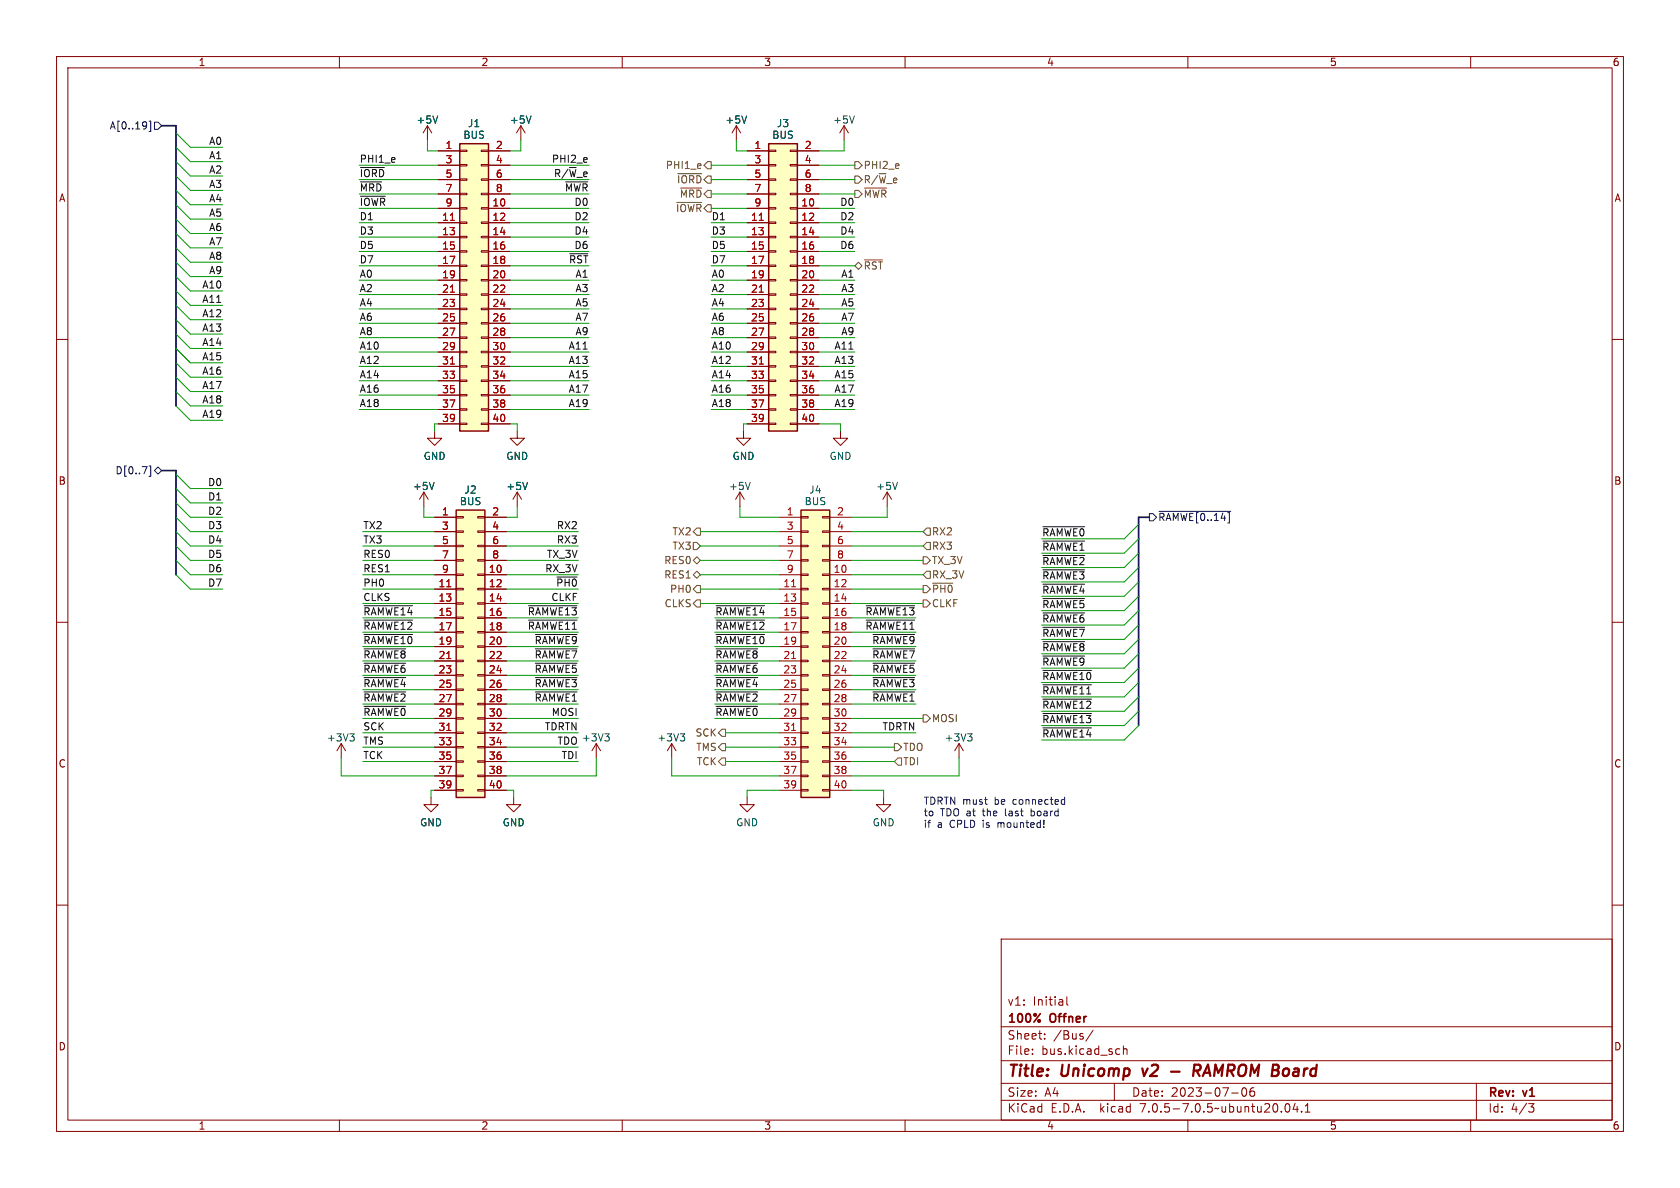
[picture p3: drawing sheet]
<svg xmlns="http://www.w3.org/2000/svg" width="297mm" height="210mm" viewBox="0 0 297 210" stroke-linecap="round" stroke-linejoin="round" font-family="sans-serif">
<g fill="none" stroke="#840000" stroke-width=".18">
<path d="M10 10h277v190h-277zM12 12h273v186h-273zM60 10v2M110 10v2M160 10v2M210 10v2M260 10v2M75.6 22.2l-.8 1.3M75.6 22.2v2.6M75.6 22.2l.7 1.3M77.5 26.7h3.8M77.5 36.8h3.8"/>
<path d="M77.5 39.4h3.8M77.5 29.2h3.8M77.5 31.8h3.8M77.5 34.3h3.8M81.3 39.2h1.2v.3h-1.2zM81.3 36.7h1.2v.3h-1.2zM81.3 34.2h1.2v.2h-1.2zM81.3 31.6h1.2v.3h-1.2zM81.3 29.1h1.2v.2h-1.2zM81.3 26.5h1.2v.3h-1.2zM85.1 39.2h1.3v.3h-1.3zM85.1 36.7h1.3v.3h-1.3z"/>
<path d="M85.1 34.2h1.3v.2h-1.3zM85.1 31.6h1.3v.3h-1.3zM85.1 29.1h1.3v.2h-1.3zM85.1 26.5h1.3v.3h-1.3zM86.4 26.7h3.8M86.4 36.8h3.8M86.4 39.4h3.8M86.4 29.2h3.8M86.4 31.8h3.8M86.4 34.3h3.8M92.1 22.2l.7 1.3M92.1 22.2v2.6"/>
<path d="M92.1 22.2l-.8 1.3M130.2 22.2l-.8 1.3M130.2 22.2v2.6M130.2 22.2l.7 1.3M132.1 26.7h3.8M132.1 36.8h3.8M132.1 39.4h3.8M132.1 29.2h3.8M132.1 31.8h3.8M132.1 34.3h3.8M135.9 39.2h1.3v.3h-1.3zM135.9 36.7h1.3v.3h-1.3z"/>
<path d="M135.9 34.2h1.3v.2h-1.3zM135.9 31.6h1.3v.3h-1.3zM135.9 29.1h1.3v.2h-1.3zM135.9 26.5h1.3v.3h-1.3zM139.7 39.2h1.3v.3h-1.3zM139.7 36.7h1.3v.3h-1.3zM139.7 34.2h1.3v.2h-1.3zM139.7 31.6h1.3v.3h-1.3zM139.7 29.1h1.3v.2h-1.3zM139.7 26.5h1.3v.3h-1.3zM141 26.7h3.8M141 36.8h3.8"/>
<path d="M141 39.4h3.8M141 29.2h3.8M141 31.8h3.8M141 34.3h3.8M149.2 22.2l.8 1.3M149.2 22.2v2.6M149.2 22.2l-.7 1.3M10 60h2M77.5 41.9h3.8M77.5 44.5h3.8M77.5 47h3.8M77.5 49.5h3.8"/>
<path d="M77.5 52.1h3.8M77.5 54.6h3.8M77.5 57.2h3.8M77.5 59.7h3.8M81.3 59.6h1.2v.2h-1.2zM81.3 57h1.2v.3h-1.2zM81.3 54.5h1.2v.2h-1.2zM81.3 51.9h1.2v.3h-1.2zM81.3 49.4h1.2v.3h-1.2zM81.3 46.9h1.2v.2h-1.2zM81.3 44.3h1.2v.3h-1.2zM81.3 41.8h1.2v.2h-1.2z"/>
<path d="M85.1 59.6h1.3v.2h-1.3zM85.1 57h1.3v.3h-1.3zM85.1 54.5h1.3v.2h-1.3zM85.1 51.9h1.3v.3h-1.3zM85.1 49.4h1.3v.3h-1.3zM85.1 46.9h1.3v.2h-1.3zM85.1 44.3h1.3v.3h-1.3zM85.1 41.8h1.3v.2h-1.3zM86.4 41.9h3.8M86.4 44.5h3.8M86.4 47h3.8M86.4 49.5h3.8"/>
<path d="M86.4 52.1h3.8M86.4 54.6h3.8M86.4 57.2h3.8M86.4 59.7h3.8M132.1 41.9h3.8M132.1 44.5h3.8M132.1 47h3.8M132.1 49.5h3.8M132.1 52.1h3.8M132.1 54.6h3.8M132.1 57.2h3.8M132.1 59.7h3.8"/>
<path d="M135.9 59.6h1.3v.2h-1.3zM135.9 57h1.3v.3h-1.3zM135.9 54.5h1.3v.2h-1.3zM135.9 51.9h1.3v.3h-1.3zM135.9 49.4h1.3v.3h-1.3zM135.9 46.9h1.3v.2h-1.3zM135.9 44.3h1.3v.3h-1.3zM135.9 41.8h1.3v.2h-1.3zM139.7 59.6h1.3v.2h-1.3zM139.7 57h1.3v.3h-1.3zM139.7 54.5h1.3v.2h-1.3zM139.7 51.9h1.3v.3h-1.3z"/>
<path d="M139.7 49.4h1.3v.3h-1.3zM139.7 46.9h1.3v.2h-1.3zM139.7 44.3h1.3v.3h-1.3zM139.7 41.8h1.3v.2h-1.3zM141 41.9h3.8M141 44.5h3.8M141 47h3.8M141 49.5h3.8M141 52.1h3.8M141 54.6h3.8M141 57.2h3.8M141 59.7h3.8"/>
<path d="M285 60h2M76.8 76.2v1.3h1.3l-1.3 1.2-1.2-1.2h1.2M77.5 62.2h3.8M77.5 64.8h3.8M77.5 67.3h3.8M77.5 69.9h3.8M77.5 72.4h3.8M77.5 74.9h3.8M81.3 74.8h1.2v.3h-1.2zM81.3 72.3h1.2v.2h-1.2zM81.3 69.7h1.2v.3h-1.2zM81.3 67.2h1.2v.2h-1.2z"/>
<path d="M81.3 64.6h1.2v.3h-1.2zM81.3 62.1h1.2v.3h-1.2zM85.1 74.8h1.3v.3h-1.3zM85.1 72.3h1.3v.2h-1.3zM85.1 69.7h1.3v.3h-1.3zM85.1 67.2h1.3v.2h-1.3zM85.1 64.6h1.3v.3h-1.3zM85.1 62.1h1.3v.3h-1.3zM86.4 62.2h3.8M86.4 64.8h3.8M86.4 67.3h3.8M86.4 69.9h3.8"/>
<path d="M86.4 72.4h3.8M86.4 74.9h3.8M91.4 76.2v1.3h1.3l-1.3 1.2-1.2-1.2h1.2M131.4 76.2v1.3h1.3l-1.3 1.2-1.2-1.2h1.2M132.1 62.2h3.8M132.1 64.8h3.8M132.1 67.3h3.8M132.1 69.9h3.8M132.1 72.4h3.8M132.1 74.9h3.8M135.9 74.8h1.3v.3h-1.3zM135.9 72.3h1.3v.2h-1.3z"/>
<path d="M135.9 69.7h1.3v.3h-1.3zM135.9 67.2h1.3v.2h-1.3zM135.9 64.6h1.3v.3h-1.3zM135.9 62.1h1.3v.3h-1.3zM139.7 74.8h1.3v.3h-1.3zM139.7 72.3h1.3v.2h-1.3zM139.7 69.7h1.3v.3h-1.3zM139.7 67.2h1.3v.2h-1.3zM139.7 64.6h1.3v.3h-1.3zM139.7 62.1h1.3v.3h-1.3zM141 62.2h3.8M141 64.8h3.8"/>
<path d="M141 67.3h3.8M141 69.9h3.8M141 72.4h3.8M141 74.9h3.8M148.6 76.2v1.3h1.3l-1.3 1.2-1.3-1.2h1.3M74.9 87l-.7 1.3M74.9 87v2.5M74.9 87l.8 1.3M76.8 91.4h3.8M76.8 94h3.8M76.8 96.5h3.8M76.8 99.1h3.8"/>
<path d="M80.6 98.9h1.3v.3h-1.3zM80.6 96.4h1.3v.2h-1.3zM80.6 93.9h1.3v.2h-1.3zM80.6 91.3h1.3v.3h-1.3zM84.5 98.9h1.2v.3h-1.2zM84.5 96.4h1.2v.2h-1.2zM84.5 93.9h1.2v.2h-1.2zM84.5 91.3h1.2v.3h-1.2zM85.7 91.4h3.8M85.7 94h3.8M85.7 96.5h3.8M85.7 99.1h3.8"/>
<path d="M91.4 87l.8 1.3M91.4 87v2.5M91.4 87l-.7 1.3M130.8 87l-.8 1.3M130.8 87v2.5M130.8 87l.8 1.3M137.8 91.4h3.8M137.8 94h3.8M137.8 96.5h3.8M137.8 99.1h3.8M141.6 98.9h1.3v.3h-1.3zM141.6 96.4h1.3v.2h-1.3z"/>
<path d="M141.6 93.9h1.3v.2h-1.3zM141.6 91.3h1.3v.3h-1.3zM145.4 98.9h1.3v.3h-1.3zM145.4 96.4h1.3v.2h-1.3zM145.4 93.9h1.3v.2h-1.3zM145.4 91.3h1.3v.3h-1.3zM146.7 91.4h3.8M146.7 94h3.8M146.7 96.5h3.8M146.7 99.1h3.8M156.8 87l.8 1.3M156.8 87v2.5"/>
<path d="M156.8 87l-.7 1.3M10 110h2M76.8 101.6h3.8M76.8 104.1h3.8M76.8 106.7h3.8M76.8 109.2h3.8M76.8 111.8h3.8M76.8 114.3h3.8M76.8 116.8h3.8M76.8 119.4h3.8M80.6 119.3h1.3v.2h-1.3zM80.6 116.7h1.3v.3h-1.3z"/>
<path d="M80.6 114.2h1.3v.2h-1.3zM80.6 111.6h1.3v.3h-1.3zM80.6 109.1h1.3v.2h-1.3zM80.6 106.6h1.3v.2h-1.3zM80.6 104h1.3v.3h-1.3zM80.6 101.5h1.3v.2h-1.3zM84.5 119.3h1.2v.2h-1.2zM84.5 116.7h1.2v.3h-1.2zM84.5 114.2h1.2v.2h-1.2zM84.5 111.6h1.2v.3h-1.2zM84.5 109.1h1.2v.2h-1.2zM84.5 106.6h1.2v.2h-1.2z"/>
<path d="M84.5 104h1.2v.3h-1.2zM84.5 101.5h1.2v.2h-1.2zM85.7 101.6h3.8M85.7 104.1h3.8M85.7 106.7h3.8M85.7 109.2h3.8M85.7 111.8h3.8M85.7 114.3h3.8M85.7 116.8h3.8M85.7 119.4h3.8M137.8 101.6h3.8M137.8 104.1h3.8"/>
<path d="M137.8 106.7h3.8M137.8 109.2h3.8M137.8 111.8h3.8M137.8 114.3h3.8M137.8 116.8h3.8M137.8 119.4h3.8M141.6 119.3h1.3v.2h-1.3zM141.6 116.7h1.3v.3h-1.3zM141.6 114.2h1.3v.2h-1.3zM141.6 111.6h1.3v.3h-1.3zM141.6 109.1h1.3v.2h-1.3zM141.6 106.6h1.3v.2h-1.3z"/>
<path d="M141.6 104h1.3v.3h-1.3zM141.6 101.5h1.3v.2h-1.3zM145.4 119.3h1.3v.2h-1.3zM145.4 116.7h1.3v.3h-1.3zM145.4 114.2h1.3v.2h-1.3zM145.4 111.6h1.3v.3h-1.3zM145.4 109.1h1.3v.2h-1.3zM145.4 106.6h1.3v.2h-1.3zM145.4 104h1.3v.3h-1.3zM145.4 101.5h1.3v.2h-1.3zM146.7 101.6h3.8M146.7 104.1h3.8"/>
<path d="M146.7 106.7h3.8M146.7 109.2h3.8M146.7 111.8h3.8M146.7 114.3h3.8M146.7 116.8h3.8M146.7 119.4h3.8M285 110h2M60.3 131.4l-.7 1.3M60.3 131.4v2.6M60.3 131.4l.8 1.3M76.8 121.9h3.8M76.8 124.5h3.8"/>
<path d="M76.8 127h3.8M76.8 129.5h3.8M76.8 132.1h3.8M76.8 134.6h3.8M76.8 137.2h3.8M76.8 139.7h3.8M80.6 139.6h1.3v.2h-1.3zM80.6 137h1.3v.3h-1.3zM80.6 134.5h1.3v.2h-1.3zM80.6 132h1.3v.2h-1.3zM80.6 129.4h1.3v.3h-1.3zM80.6 126.9h1.3v.2h-1.3z"/>
<path d="M80.6 124.3h1.3v.3h-1.3zM80.6 121.8h1.3v.2h-1.3zM84.5 139.6h1.2v.2h-1.2zM84.5 137h1.2v.3h-1.2zM84.5 134.5h1.2v.2h-1.2zM84.5 132h1.2v.2h-1.2zM84.5 129.4h1.2v.3h-1.2zM84.5 126.9h1.2v.2h-1.2zM84.5 124.3h1.2v.3h-1.2zM84.5 121.8h1.2v.2h-1.2zM85.7 121.9h3.8M85.7 124.5h3.8"/>
<path d="M85.7 127h3.8M85.7 129.5h3.8M85.7 132.1h3.8M85.7 134.6h3.8M85.7 137.2h3.8M85.7 139.7h3.8M105.4 131.4l-.8 1.3M105.4 131.4v2.6M105.4 131.4l.8 1.3M118.7 131.4l-.7 1.3M118.7 131.4v2.6M118.7 131.4l.8 1.3"/>
<path d="M137.8 121.9h3.8M137.8 124.5h3.8M137.8 127h3.8M137.8 129.5h3.8M137.8 132.1h3.8M137.8 134.6h3.8M137.8 137.2h3.8M137.8 139.7h3.8M141.6 139.6h1.3v.2h-1.3zM141.6 137h1.3v.3h-1.3zM141.6 134.5h1.3v.2h-1.3zM141.6 132h1.3v.2h-1.3z"/>
<path d="M141.6 129.4h1.3v.3h-1.3zM141.6 126.9h1.3v.2h-1.3zM141.6 124.3h1.3v.3h-1.3zM141.6 121.8h1.3v.2h-1.3zM145.4 139.6h1.3v.2h-1.3zM145.4 137h1.3v.3h-1.3zM145.4 134.5h1.3v.2h-1.3zM145.4 132h1.3v.2h-1.3zM145.4 129.4h1.3v.3h-1.3zM145.4 126.9h1.3v.2h-1.3zM145.4 124.3h1.3v.3h-1.3zM145.4 121.8h1.3v.2h-1.3z"/>
<path d="M146.7 121.9h3.8M146.7 124.5h3.8M146.7 127h3.8M146.7 129.5h3.8M146.7 132.1h3.8M146.7 134.6h3.8M146.7 137.2h3.8M146.7 139.7h3.8M169.5 131.4l-.7 1.3M169.5 131.4v2.6M169.5 131.4l.8 1.3M10 160h2"/>
<path d="M76.2 141v1.2h1.3l-1.3 1.3-1.3-1.3h1.3M90.8 141v1.2h1.3l-1.3 1.3-1.3-1.3h1.3M132.1 141v1.2h1.2l-1.2 1.3-1.3-1.3h1.3M156.2 141v1.2h1.3l-1.3 1.3-1.3-1.3h1.3M285 160h2M177 166h108v32h-108zM188.6 176.2v1.3l.2 .2M60 198v2M110 198v2M160 198v2M177 194.5h108M177 191.5h108"/>
<path d="M177 187.5h108M177 181.5h108M182.5 186.3v.1M182.5 185.5v.1M184.7 183.6v.1M184.7 182.8v.1M193.2 182.1l-1.2 2M197 191.5v3M197.8 185.4l.2 .1M198 186.3l-.2 .1M198.6 184.9v1.5M198.6 185.5l.2-.1 .4 .1v.9"/>
<path d="M210 198v2M217.7 193.2h1.2M219.7 192.4l.2-.1a.81 .81 0 0 1 .6 .6 .81 .81 0 0 1-.3 .8l-.2 .1a.81 .81 0 0 1-.3-1.4zM221.7 192.3a.59 .59 0 0 0-.7 .6v.6l.1 .2 .4 .1 .2-.1 .1-.5-.1-.3h-.5l-.2 .3M226.5 196.5v.1M227.3 195.2l.2-.1a.81 .81 0 0 1 .6 .6 .81 .81 0 0 1-.3 .8l-.1 .1a.81 .81 0 0 1-.4-1.4zM229 195l-.4 1.1h.9M229.3 195.6v1M230.1 196.5v.1M230.7 196.6h.9M230.7 195.5l.5-.4v1.5M260 198v2"/>
<path d="M261 191.5v6.5M270.2 195.1h1l-.5 .6 .4 .1 .1 .5-.3 .3h-.4"/>
</g>
<path d="M207 189.4h1.5M211.5 189.3l.6 .9M211.9 188.2h-.7l-.3 2M212 189.2l-1 .1" fill="none" stroke="#840000" stroke-width=".4"/>
<g fill="none" stroke="#006464" stroke-width=".18">
<path d="M77.4 20.5l-.4 1.3M93.9 20.5l-.4 1.3M132 20.5l-.4 1.3M151 20.5l-.4 1.3M76.7 85.3l-.4 1.2M93.3 85.3l-.5 1.2M132.6 85.3l-.4 1.2M158.7 85.3l-.5 1.2M61.8 129.7h.8l-.4 .5M62.4 130.2l.2 .2v.3l-.2 .3M106.9 129.7h.8l-.4 .5M107.5 130.2l.2 .2v.3l-.2 .3"/>
<path d="M120.3 129.7h.7l-.4 .5M120.8 130.2l.2 .2v.3l-.2 .3M171.1 129.7h.7l-.4 .5M171.6 130.2l.2 .2v.3l-.2 .3"/>
</g>
<g fill="#ffffc2" stroke="#ffffc2" stroke-width=".18">
<path d="M135.9 25.4h5.1v50.8h-5.1z"/>
<path d="M80.6 90.2h5.1v50.8h-5.1z"/>
<path d="M141.6 90.2h5.1v50.8h-5.1z"/>
<path d="M81.3 25.4h5.1v50.8h-5.1z"/>
</g>
<path d="M81.3 25.4h5.1v50.8h-5.1zM135.9 25.4h5.1v50.8h-5.1zM80.6 90.2h5.1v50.8h-5.1zM141.6 90.2h5.1v50.8h-5.1z" fill="none" stroke="#840000" stroke-width=".25"/>
<path d="M79.6 39h.7M134.2 39h.8M79.6 51.7h.7M134.2 51.7h.8M79.6 64.4h.7M134.2 64.4h.8M79 103.7h.7M79 116.4h.7M139.9 103.7h.8M139.9 116.4h.8M79 129.1h.7M139.9 129.1h.8" fill="none" stroke="#a90000" stroke-width=".18"/>
<g fill="none" stroke="#725600" stroke-width=".18">
<path d="M119.6 35.8h4.4M119.8 30.7h4.2M120.3 33.2h3.7M125.1 28.6h.6v1.2h-.6l-.6-.6zM151.1 33.7h.7l.6 .6-.6 .6h-.7zM151.1 31.1h.7l.6 .7-.6 .6h-.7zM151.1 28.6h.7l.6 .6-.6 .6h-.7zM152.8 33.2h3.9M151.1 47l.7-.6 .6 .6-.6 .6zM152.8 45.9h3.2M122.6 99.1l.6-.7 .6 .7-.6 .6zM122.6 95.9h.6l.6 .6-.6 .7h-.6z"/>
<path d="M123.2 93.3h.6v1.3h-.6l-.6-.6zM163.2 98.4h.6l.7 .7-.7 .6h-.6zM163.2 96.5l.6-.6h.7v1.3h-.7zM163.8 93.3h.7v1.3h-.7l-.6-.6zM123.2 101l.6 .6-.6 .6-.6-.6zM123.2 106h.6v1.3h-.6l-.6-.6zM123.2 103.5h.6v1.3h-.6l-.6-.7zM163.2 106h.6l.7 .7-.7 .6h-.6zM163.2 103.5h.6l.7 .6-.7 .7h-.6zM163.8 101h.7v1.2h-.7l-.6-.6zM164.9 103.1h3.5M127.6 128.9h.7v1.3h-.7l-.6-.7z"/>
<path d="M127.6 131.4h.7v1.3h-.7l-.6-.6zM127.6 134h.7v1.3h-.7l-.6-.7zM158.1 131.4h.6l.7 .7-.7 .6h-.6zM158.7 134h.7v1.3h-.7l-.6-.7zM163.2 126.4h.6l.7 .6-.7 .6h-.6z"/>
</g>
<path d="M26.3 21.4h.4v1.8h-.4M27.3 21.6h.6l.7 .6-.7 .7h-.6zM26.3 82.4h.4v1.8h-.4M27.9 82.6l.7 .6-.7 .6-.6-.6zM203.2 90.8h.6l.7 .6-.7 .7h-.6zM204.9 90.4h12.7" fill="none" stroke="#000084" stroke-width=".18"/>
<g fill="none" stroke="#0f0f0f" stroke-width=".18">
<path d="M63.7 32.2h3.8M63.7 34.7h4.4M63.7 29.6h4.2M100 32.2h3.9M100.7 44.9h3.2M184.4 93.1h7.3M184.4 98.2h7.3M184.4 95.7h7.3M64.4 119.8h7.3M64.4 114.7h7.3M64.4 117.2h7.3M64.4 109.6h8.5"/>
<path d="M64.4 107.1h8.5M64.4 112.2h8.5M93.4 109.6h8.6M93.4 107.1h8.6M94.6 119.8h7.4M94.6 114.7h7.4M94.6 117.2h7.4M94.6 112.2h7.4M98.5 102h3.5M126.6 119.8h7.4M126.6 114.7h7.4M126.6 117.2h7.4"/>
<path d="M126.6 109.6h8.6M126.6 107.1h8.6M126.6 112.2h8.6M153.1 109.6h8.6M153.1 107.1h8.6M154.3 119.8h7.4M154.3 114.7h7.4M154.3 117.2h7.4M154.3 112.2h7.4M184.4 118.5h8.6M184.4 110.9h7.3M184.4 100.7h7.3"/>
<path d="M184.4 108.4h7.3M184.4 116h7.3M184.4 113.4h7.3M184.4 105.8h7.3M184.4 103.3h7.3M64.4 122.3h7.3M64.4 124.9h7.3M94.6 122.3h7.4M126.6 122.3h7.4M126.6 124.9h7.4M154.3 122.3h7.4M184.4 128.7h8.6"/>
<path d="M184.4 123.6h8.6M184.4 121.1h8.6M184.4 126.1h8.6"/>
</g>
<path d="M174.1 141.3h.4M174.4 142.2h.1M184.5 146.2v.1M184.5 145v.8M187.7 141.4h.5M187.7 142.1h.5M188.2 140.9v1.3" fill="none" stroke="#0000c2" stroke-width=".18"/>
<path d="M28.6 22.2h2.5v49.6M28.6 83.2h2.5v18.4M203.2 91.4h-1.9v36.9" fill="none" stroke="#000084" stroke-width=".3"/>
<g fill="none" stroke="#009600" stroke-width=".18">
<path d="M31.1 38.7l2.6 2.6h5.7M31.1 36.2l2.6 2.5h5.7M31.1 33.7l2.6 2.5h5.7M31.1 31.1l2.6 2.6h5.7M31.1 28.6l2.6 2.5h5.7M31.1 26l2.6 2.6h5.7M31.1 23.5l2.6 2.5h5.7M63.5 34.3h14M63.5 36.8h14M63.5 31.8h14M63.5 39.4h14M63.5 29.2h14"/>
<path d="M75.6 24.8v1.9h1.9M90.2 34.3h13.9M90.2 36.8h13.9M90.2 31.8h13.9M90.2 39.4h13.9M90.2 29.2h13.9M92.1 24.8v1.9h-1.9M125.7 34.3h6.4M125.7 36.8h6.4M125.7 31.8h6.4M125.7 39.4h6.4M125.7 29.2h6.4"/>
<path d="M130.2 24.8v1.9h1.9M144.8 34.3h6.3M144.8 36.8h6.3M144.8 31.8h6.3M144.8 39.4h6.3M144.8 29.2h6.3M149.2 24.8v1.9h-4.4M31.1 54l2.6 2.5h5.7M31.1 41.3l2.6 2.5h5.7M31.1 48.9l2.6 2.5h5.7M31.1 51.4l2.6 2.6h5.7M31.1 43.8l2.6 2.6h5.7"/>
<path d="M31.1 46.4l2.6 2.5h5.7M31.1 59.1l2.6 2.5h5.7M31.1 56.5l2.6 2.6h5.7M63.5 41.9h14M63.5 49.5h14M63.5 44.5h14M63.5 57.2h14M63.5 59.7h14M63.5 54.6h14M63.5 47h14M63.5 52.1h14M90.2 41.9h13.9"/>
<path d="M90.2 49.5h13.9M90.2 44.5h13.9M90.2 57.2h13.9M90.2 59.7h13.9M90.2 54.6h13.9M90.2 47h13.9M90.2 52.1h13.9M125.7 41.9h6.4M125.7 49.5h6.4M125.7 44.5h6.4M125.7 57.2h6.4M125.7 59.7h6.4"/>
<path d="M125.7 54.6h6.4M125.7 47h6.4M125.7 52.1h6.4M144.8 41.9h6.3M144.8 49.5h6.3M144.8 44.5h6.3M144.8 57.2h6.3M144.8 59.7h6.3M144.8 54.6h6.3M144.8 47h6.3M144.8 52.1h6.3M31.1 61.6l2.6 2.5h5.7"/>
<path d="M31.1 71.8l2.6 2.5h5.7M31.1 69.2l2.6 2.6h5.7M31.1 66.7l2.6 2.5h5.7M31.1 64.1l2.6 2.6h5.7M63.5 67.3h14M63.5 69.9h14M63.5 72.4h14M63.5 64.8h14M63.5 62.2h14M77.5 74.9h-.7v1.3M90.2 67.3h13.9M90.2 74.9h1.2v1.3"/>
<path d="M90.2 69.9h13.9M90.2 72.4h13.9M90.2 64.8h13.9M90.2 62.2h13.9M125.7 67.3h6.4M125.7 69.9h6.4M125.7 72.4h6.4M125.7 64.8h6.4M125.7 62.2h6.4M132.1 74.9h-.7v1.3M144.8 67.3h6.3M144.8 74.9h3.8v1.3"/>
<path d="M144.8 69.9h6.3M144.8 72.4h6.3M144.8 64.8h6.3M144.8 62.2h6.3M31.1 91.4l2.6 2.6h5.7M31.1 86.4l2.6 2.5h5.7M31.1 99.1l2.6 2.5h5.7M31.1 88.9l2.6 2.5h5.7M31.1 96.5l2.6 2.6h5.7M31.1 94l2.6 2.5h5.7M31.1 83.8l2.6 2.6h5.7M64.1 94h12.7"/>
<path d="M64.1 99.1h12.7M64.1 96.5h12.7M74.9 89.5v1.9h1.9M89.5 94h12.7M89.5 99.1h12.7M89.5 96.5h12.7M91.4 89.5v1.9h-1.9M123.8 94h14M123.8 99.1h14M123.8 96.5h14M130.8 89.5v1.9h7M150.5 94h12.7"/>
<path d="M150.5 99.1h12.7M150.5 96.5h12.7M156.8 89.5v1.9h-6.3M201.3 95.3l-2.5 2.5h-14.7M201.3 92.7l-2.5 2.6h-14.7M201.3 97.8l-2.5 2.5h-14.7M31.1 101.6l2.6 2.5h5.7M64.1 104.1h12.7M64.1 101.6h12.7M64.1 119.4h12.7M64.1 116.8h12.7M64.1 114.3h12.7"/>
<path d="M64.1 106.7h12.7M64.1 109.2h12.7M64.1 111.8h12.7M89.5 104.1h12.7M89.5 101.6h12.7M89.5 119.4h12.7M89.5 116.8h12.7M89.5 114.3h12.7M89.5 106.7h12.7M89.5 109.2h12.7M89.5 111.8h12.7M123.8 104.1h14"/>
<path d="M123.8 101.6h14M123.8 106.7h14M126.4 119.4h11.4M126.4 116.8h11.4M126.4 114.3h11.4M126.4 109.2h11.4M126.4 111.8h11.4M150.5 104.1h12.7M150.5 101.6h12.7M150.5 119.4h11.4M150.5 116.8h11.4M150.5 114.3h11.4"/>
<path d="M150.5 106.7h12.7M150.5 109.2h11.4M150.5 111.8h11.4M201.3 100.3l-2.5 2.6h-14.7M201.3 102.9l-2.5 2.5h-14.7M201.3 113l-2.5 2.6h-14.7M201.3 105.4l-2.5 2.6h-14.7M201.3 115.6l-2.5 2.5h-14.7M201.3 110.5l-2.5 2.5h-14.7M201.3 108l-2.5 2.5h-14.7M201.3 118.1l-2.5 2.6h-14.7M60.3 134v3.2h16.5"/>
<path d="M64.1 121.9h12.7M64.1 134.6h12.7M64.1 127h12.7M64.1 129.5h12.7M64.1 124.5h12.7M64.1 132.1h12.7M76.8 139.7h-.6v1.3M89.5 121.9h12.7M89.5 134.6h12.7M89.5 139.7h1.3v1.3M89.5 127h12.7M89.5 129.5h12.7"/>
<path d="M89.5 124.5h12.7M89.5 132.1h12.7M105.4 134v3.2h-15.9M118.7 134v3.2h19.1M126.4 121.9h11.4M126.4 127h11.4M126.4 124.5h11.4M128.3 134.6h9.5M128.3 129.5h9.5M128.3 132.1h9.5M137.8 139.7h-5.7v1.3M150.5 121.9h11.4"/>
<path d="M150.5 134.6h7.6M150.5 139.7h5.7v1.3M150.5 127h12.7M150.5 129.5h11.4M150.5 124.5h11.4M150.5 132.1h7.6M169.5 134v3.2h-19M201.3 120.7l-2.5 2.5h-14.7M201.3 123.2l-2.5 2.5h-14.7M201.3 125.7l-2.5 2.6h-14.7M201.3 128.3l-2.5 2.5h-14.7"/>
</g>
<g font-size="2.8" fill="#840000">
<text x="178" y="190.8">Title:</text>
<text x="187.5" y="190.8">Unicomp</text>
<text x="202.4" y="190.8">v2</text>
<text x="212.6" y="190.8">RAMROM Board</text>
</g>
<g font-size="2.1" fill="#840000">
<text x="178" y="177.9">v1:</text>
<text x="182.5" y="177.9">Initial</text>
<text x="178" y="183.9">Sheet:</text>
<text x="178" y="181.1">100%</text>
<text x="185.6" y="181.1">Offner</text>
<text x="186.2" y="183.9">/Bus/</text>
<text x="178" y="186.6">File:</text>
<text x="184" y="186.6">bus.kicad_sch</text>
<text x="178" y="196.8">KiCad</text>
<text x="178" y="194">Size:</text>
<text x="184.6" y="194">A4</text>
<text x="185.7" y="196.8">E.D.A.</text>
<text x="194.4" y="196.8">kicad</text>
<text x="200" y="194">Date:</text>
<text x="201.5" y="196.8">7.0.5-7.0.5~ubuntu20.04.1</text>
<text x="206.9" y="194">2023-07-06</text>
<text x="263" y="194.2">Rev:</text>
<text x="263" y="196.8">Id:</text>
<text x="267" y="196.8">4/3</text>
<text x="269.2" y="194.2">v1</text>
</g>
<g font-size="1.8" fill="#840000">
<text x="35" y="11.8">1</text>
<text x="85" y="11.8">2</text>
<text x="135" y="11.8">3</text>
<text x="185" y="11.8">4</text>
<text x="235" y="11.8">5</text>
<text x="285" y="11.8">6</text>
<text x="10.4" y="35.8">A</text>
<text x="285.4" y="35.8">A</text>
<text x="10.3" y="85.8">B</text>
<text x="285.3" y="85.8">B</text>
<text x="10.3" y="135.8">C</text>
<text x="285.3" y="135.8">C</text>
<text x="10.3" y="185.8">D</text>
<text x="285.3" y="185.8">D</text>
<text x="35" y="199.8">1</text>
<text x="85" y="199.8">2</text>
<text x="135" y="199.8">3</text>
<text x="185" y="199.8">4</text>
<text x="235" y="199.8">5</text>
<text x="285" y="199.8">6</text>
</g>
<g font-size="1.8" fill="#000084">
<text x="19.4" y="23.1">A[0..19]</text>
<text x="20.4" y="84">D[0..7]</text>
<text x="204.7" y="92.3">~{RAMWE[0..14]}</text>
</g>
<g font-size="1.8" fill="#006464">
<text x="73.6" y="22">+5V</text>
<text x="82.7" y="22.6">J1</text>
<text x="90.1" y="22">+5V</text>
<text x="128.2" y="22">+5V</text>
<text x="137.3" y="22.6">J3</text>
<text x="147.2" y="22">+5V</text>
<text x="81.9" y="24.7">BUS</text>
<text x="136.5" y="24.7">BUS</text>
<text x="74.8" y="81.5">GND</text>
<text x="89.4" y="81.5">GND</text>
<text x="129.4" y="81.5">GND</text>
<text x="146.6" y="81.5">GND</text>
<text x="72.9" y="86.8">+5V</text>
<text x="81.2" y="89.5">BUS</text>
<text x="82" y="87.4">J2</text>
<text x="89.4" y="86.8">+5V</text>
<text x="128.8" y="86.8">+5V</text>
<text x="142.2" y="89.5">BUS</text>
<text x="143" y="87.4">J4</text>
<text x="154.8" y="86.8">+5V</text>
<text x="57.7" y="131.2">+3V3</text>
<text x="102.8" y="131.2">+3V3</text>
<text x="116.1" y="131.2">+3V3</text>
<text x="166.9" y="131.2">+3V3</text>
<text x="74.2" y="146.2">GND</text>
<text x="88.8" y="146.2">GND</text>
<text x="130.1" y="146.2">GND</text>
<text x="154.2" y="146.2">GND</text>
</g>
<g font-size="1.8" fill="#0f0f0f">
<text x="36.9" y="28.2">A1</text>
<text x="36.9" y="25.7">A0</text>
<text x="63.5" y="28.9">PHI1_e</text>
<text x="97.5" y="28.9">PHI2_e</text>
<text x="36.9" y="30.8">A2</text>
<text x="36.9" y="35.8">A4</text>
<text x="36.9" y="33.3">A3</text>
<text x="63.5" y="33.9">~{MRD}</text>
<text x="63.5" y="31.4">~{IORD}</text>
<text x="97.9" y="31.4">R/~{W}_e</text>
<text x="99.8" y="33.9">~{MWR}</text>
<text x="36.9" y="38.4">A5</text>
<text x="36.9" y="40.9">A6</text>
<text x="63.5" y="36.5">~{IOWR}</text>
<text x="63.5" y="39">D1</text>
<text x="63.5" y="41.6">D3</text>
<text x="101.5" y="39">D2</text>
<text x="101.5" y="36.5">D0</text>
<text x="101.5" y="41.6">D4</text>
<text x="125.7" y="39">D1</text>
<text x="125.7" y="41.6">D3</text>
<text x="148.5" y="36.5">D0</text>
<text x="148.5" y="41.6">D4</text>
<text x="148.5" y="39">D2</text>
<text x="36.9" y="43.5">A7</text>
<text x="36.9" y="46">A8</text>
<text x="63.5" y="46.6">D7</text>
<text x="63.5" y="44.1">D5</text>
<text x="100.6" y="46.6">~{RST}</text>
<text x="101.5" y="44.1">D6</text>
<text x="125.7" y="44.1">D5</text>
<text x="125.7" y="46.6">D7</text>
<text x="148.5" y="44.1">D6</text>
<text x="35.7" y="51.1">A10</text>
<text x="35.7" y="53.6">A11</text>
<text x="36.9" y="48.5">A9</text>
<text x="63.5" y="49.2">A0</text>
<text x="63.5" y="51.7">A2</text>
<text x="101.7" y="51.7">A3</text>
<text x="101.7" y="49.2">A1</text>
<text x="125.7" y="51.7">A2</text>
<text x="125.7" y="49.2">A0</text>
<text x="148.7" y="49.2">A1</text>
<text x="148.7" y="51.7">A3</text>
<text x="35.7" y="58.7">A13</text>
<text x="35.7" y="56.2">A12</text>
<text x="63.5" y="56.8">A6</text>
<text x="63.5" y="59.3">A8</text>
<text x="63.5" y="54.3">A4</text>
<text x="101.7" y="59.3">A9</text>
<text x="101.7" y="54.3">A5</text>
<text x="101.7" y="56.8">A7</text>
<text x="125.7" y="54.3">A4</text>
<text x="125.7" y="59.3">A8</text>
<text x="125.7" y="56.8">A6</text>
<text x="148.7" y="56.8">A7</text>
<text x="148.7" y="54.3">A5</text>
<text x="148.7" y="59.3">A9</text>
<text x="35.7" y="61.2">A14</text>
<text x="35.7" y="63.8">A15</text>
<text x="63.5" y="64.4">A12</text>
<text x="63.5" y="61.9">A10</text>
<text x="100.5" y="64.4">A13</text>
<text x="100.5" y="61.9">A11</text>
<text x="125.7" y="61.9">A10</text>
<text x="125.7" y="64.4">A12</text>
<text x="147.5" y="61.9">A11</text>
<text x="147.5" y="64.4">A13</text>
<text x="35.7" y="71.4">A18</text>
<text x="35.7" y="68.9">A17</text>
<text x="35.7" y="66.3">A16</text>
<text x="63.5" y="69.5">A16</text>
<text x="63.5" y="67">A14</text>
<text x="100.5" y="69.5">A17</text>
<text x="100.5" y="67">A15</text>
<text x="125.7" y="69.5">A16</text>
<text x="125.7" y="67">A14</text>
<text x="147.5" y="69.5">A17</text>
<text x="147.5" y="67">A15</text>
<text x="35.7" y="73.9">A19</text>
<text x="63.5" y="72">A18</text>
<text x="100.5" y="72">A19</text>
<text x="125.7" y="72">A18</text>
<text x="147.5" y="72">A19</text>
<text x="36.8" y="86">D0</text>
<text x="36.8" y="88.6">D1</text>
<text x="36.8" y="93.6">D3</text>
<text x="36.8" y="91.1">D2</text>
<text x="64.1" y="93.6">TX2</text>
<text x="98.4" y="93.6">RX2</text>
<text x="184.1" y="94.9">~{RAMWE0}</text>
<text x="36.8" y="101.3">D6</text>
<text x="36.8" y="96.2">D4</text>
<text x="36.8" y="98.7">D5</text>
<text x="64.1" y="101.3">RES1</text>
<text x="64.1" y="96.2">TX3</text>
<text x="64.1" y="98.7">RES0</text>
<text x="96.4" y="101.3">RX_3V</text>
<text x="96.7" y="98.7">TX_3V</text>
<text x="98.4" y="96.2">RX3</text>
<text x="184.1" y="100">~{RAMWE2}</text>
<text x="184.1" y="97.4">~{RAMWE1}</text>
<text x="36.8" y="103.8">D7</text>
<text x="64.1" y="106.3">CLKS</text>
<text x="64.1" y="103.8">PH0</text>
<text x="97.5" y="106.3">CLKF</text>
<text x="98.3" y="103.8">~{PH0}</text>
<text x="184.1" y="102.5">~{RAMWE3}</text>
<text x="184.1" y="107.6">~{RAMWE5}</text>
<text x="184.1" y="105.1">~{RAMWE4}</text>
<text x="64.1" y="111.4">~{RAMWE12}</text>
<text x="64.1" y="108.9">~{RAMWE14}</text>
<text x="64.1" y="114">~{RAMWE10}</text>
<text x="93.3" y="111.4">~{RAMWE11}</text>
<text x="93.3" y="108.9">~{RAMWE13}</text>
<text x="94.5" y="114">~{RAMWE9}</text>
<text x="126.4" y="108.9">~{RAMWE14} 15</text>
<text x="126.4" y="114">~{RAMWE10} 19</text>
<text x="126.4" y="111.4">~{RAMWE12} 17</text>
<text x="153" y="108.9">~{RAMWE13}</text>
<text x="153" y="111.4">~{RAMWE11}</text>
<text x="154.2" y="114">~{RAMWE9}</text>
<text x="184.1" y="112.7">~{RAMWE7}</text>
<text x="184.1" y="110.1">~{RAMWE6}</text>
<text x="64.1" y="116.5">~{RAMWE8}</text>
<text x="64.1" y="119">~{RAMWE6}</text>
<text x="94.5" y="119">~{RAMWE5}</text>
<text x="94.5" y="116.5">~{RAMWE7}</text>
<text x="126.4" y="119">~{RAMWE6}</text>
<text x="126.4" y="116.5">~{RAMWE8}</text>
<text x="154.2" y="116.5">~{RAMWE7}</text>
<text x="154.2" y="119">~{RAMWE5}</text>
<text x="184.1" y="117.8">~{RAMWE9}</text>
<text x="184.1" y="115.2">~{RAMWE8}</text>
<text x="64.1" y="124.1">~{RAMWE2}</text>
<text x="64.1" y="121.6">~{RAMWE4}</text>
<text x="94.5" y="124.1">~{RAMWE1}</text>
<text x="94.5" y="121.6">~{RAMWE3}</text>
<text x="126.4" y="121.6">~{RAMWE4}</text>
<text x="126.4" y="124.1">~{RAMWE2}</text>
<text x="154.2" y="124.1">~{RAMWE1}</text>
<text x="154.2" y="121.6">~{RAMWE3}</text>
<text x="184.1" y="125.4">~{RAMWE12}</text>
<text x="184.1" y="120.3">~{RAMWE10}</text>
<text x="184.1" y="122.8">~{RAMWE11}</text>
<text x="64.1" y="129.2">SCK</text>
<text x="64.1" y="131.7">TMS</text>
<text x="64.1" y="126.7">~{RAMWE0}</text>
<text x="96.3" y="129.2">TDRTN</text>
<text x="97.5" y="126.7">MOSI</text>
<text x="98.5" y="131.7">TDO</text>
<text x="126.4" y="126.7">~{RAMWE0}</text>
<text x="156" y="129.2">TDRTN</text>
<text x="184.1" y="130.5">~{RAMWE14}</text>
<text x="184.1" y="127.9">~{RAMWE13}</text>
<text x="64.1" y="134.3">TCK</text>
<text x="99.3" y="134.3">TDI</text>
</g>
<g font-size="1.8" fill="#a90000">
<text x="78.7" y="26.4">1</text>
<text x="78.7" y="29">3</text>
<text x="87.6" y="26.4">2</text>
<text x="87.6" y="29">4</text>
<text x="133.3" y="26.4">1</text>
<text x="133.3" y="29">3</text>
<text x="142.2" y="26.4">2</text>
<text x="142.2" y="29">4</text>
<text x="78.7" y="31.5">5</text>
<text x="78.7" y="34">7</text>
<text x="87.6" y="31.5">6</text>
<text x="87.6" y="34">8</text>
<text x="133.3" y="31.5">5</text>
<text x="133.3" y="34">7</text>
<text x="142.2" y="31.5">6</text>
<text x="142.2" y="34">8</text>
<text x="78.1" y="39.1">11</text>
<text x="78.1" y="41.7">13</text>
<text x="78.7" y="36.6">9</text>
<text x="87" y="36.6">10</text>
<text x="87" y="39.1">12</text>
<text x="87" y="41.7">14</text>
<text x="132.7" y="39.1">11</text>
<text x="132.7" y="41.7">13</text>
<text x="133.3" y="36.6">9</text>
<text x="141.6" y="36.6">10</text>
<text x="141.6" y="39.1">12</text>
<text x="141.6" y="41.7">14</text>
<text x="78.1" y="44.2">15</text>
<text x="78.1" y="46.7">17</text>
<text x="87" y="44.2">16</text>
<text x="87" y="46.7">18</text>
<text x="132.7" y="44.2">15</text>
<text x="132.7" y="46.7">17</text>
<text x="141.6" y="44.2">16</text>
<text x="141.6" y="46.7">18</text>
<text x="78.1" y="49.3">19</text>
<text x="78.1" y="51.8">21</text>
<text x="87" y="49.3">20</text>
<text x="87" y="51.8">22</text>
<text x="132.7" y="49.3">19</text>
<text x="132.7" y="51.8">21</text>
<text x="141.6" y="49.3">20</text>
<text x="141.6" y="51.8">22</text>
<text x="78.1" y="54.4">23</text>
<text x="78.1" y="56.9">25</text>
<text x="78.1" y="59.4">27</text>
<text x="87" y="54.4">24</text>
<text x="87" y="56.9">26</text>
<text x="87" y="59.4">28</text>
<text x="132.7" y="54.4">23</text>
<text x="132.7" y="56.9">25</text>
<text x="132.7" y="59.4">27</text>
<text x="141.6" y="54.4">24</text>
<text x="141.6" y="56.9">26</text>
<text x="141.6" y="59.4">28</text>
<text x="78.1" y="62">29</text>
<text x="78.1" y="64.5">31</text>
<text x="87" y="62">30</text>
<text x="87" y="64.5">32</text>
<text x="132.7" y="62">29</text>
<text x="132.7" y="64.5">31</text>
<text x="141.6" y="62">30</text>
<text x="141.6" y="64.5">32</text>
<text x="78.1" y="67.1">33</text>
<text x="78.1" y="69.6">35</text>
<text x="87" y="67.1">34</text>
<text x="87" y="69.6">36</text>
<text x="132.7" y="67.1">33</text>
<text x="132.7" y="69.6">35</text>
<text x="141.6" y="67.1">34</text>
<text x="141.6" y="69.6">36</text>
<text x="78.1" y="72.1">37</text>
<text x="78.1" y="74.7">39</text>
<text x="87" y="72.1">38</text>
<text x="87" y="74.7">40</text>
<text x="132.7" y="72.1">37</text>
<text x="132.7" y="74.7">39</text>
<text x="141.6" y="72.1">38</text>
<text x="141.6" y="74.7">40</text>
<text x="78.1" y="91.2">1</text>
<text x="78.1" y="93.7">3</text>
<text x="87" y="91.2">2</text>
<text x="87" y="93.7">4</text>
<text x="139" y="91.2">1</text>
<text x="139" y="93.7">3</text>
<text x="147.9" y="91.2">2</text>
<text x="147.9" y="93.7">4</text>
<text x="78.1" y="96.3">5</text>
<text x="78.1" y="98.8">7</text>
<text x="78.1" y="101.3">9</text>
<text x="86.4" y="101.3">10</text>
<text x="87" y="96.3">6</text>
<text x="87" y="98.8">8</text>
<text x="139" y="96.3">5</text>
<text x="139" y="98.8">7</text>
<text x="139" y="101.3">9</text>
<text x="147.3" y="101.3">10</text>
<text x="147.9" y="96.3">6</text>
<text x="147.9" y="98.8">8</text>
<text x="77.5" y="103.9">11</text>
<text x="77.5" y="106.4">13</text>
<text x="86.4" y="103.9">12</text>
<text x="86.4" y="106.4">14</text>
<text x="138.4" y="103.9">11</text>
<text x="138.4" y="106.4">13</text>
<text x="147.3" y="103.9">12</text>
<text x="147.3" y="106.4">14</text>
<text x="77.5" y="109">15</text>
<text x="77.5" y="111.5">17</text>
<text x="86.4" y="109">16</text>
<text x="86.4" y="111.5">18</text>
<text x="147.3" y="109">16</text>
<text x="147.3" y="111.5">18</text>
<text x="77.5" y="114">19</text>
<text x="77.5" y="116.6">21</text>
<text x="77.5" y="119.1">23</text>
<text x="86.4" y="114">20</text>
<text x="86.4" y="116.6">22</text>
<text x="86.4" y="119.1">24</text>
<text x="138.4" y="116.6">21</text>
<text x="138.4" y="119.1">23</text>
<text x="147.3" y="114">20</text>
<text x="147.3" y="116.6">22</text>
<text x="147.3" y="119.1">24</text>
<text x="77.5" y="121.7">25</text>
<text x="77.5" y="124.2">27</text>
<text x="86.4" y="121.7">26</text>
<text x="86.4" y="124.2">28</text>
<text x="138.4" y="121.7">25</text>
<text x="138.4" y="124.2">27</text>
<text x="147.3" y="121.7">26</text>
<text x="147.3" y="124.2">28</text>
<text x="77.5" y="126.7">29</text>
<text x="77.5" y="129.3">31</text>
<text x="77.5" y="131.8">33</text>
<text x="86.4" y="126.7">30</text>
<text x="86.4" y="129.3">32</text>
<text x="86.4" y="131.8">34</text>
<text x="138.4" y="126.7">29</text>
<text x="138.4" y="129.3">31</text>
<text x="138.4" y="131.8">33</text>
<text x="147.3" y="126.7">30</text>
<text x="147.3" y="129.3">32</text>
<text x="147.3" y="131.8">34</text>
<text x="77.5" y="134.4">35</text>
<text x="77.5" y="136.9">37</text>
<text x="86.4" y="134.4">36</text>
<text x="86.4" y="136.9">38</text>
<text x="138.4" y="134.4">35</text>
<text x="138.4" y="136.9">37</text>
<text x="147.3" y="134.4">36</text>
<text x="147.3" y="136.9">38</text>
<text x="77.5" y="139.4">39</text>
<text x="86.4" y="139.4">40</text>
<text x="138.4" y="139.4">39</text>
<text x="147.3" y="139.4">40</text>
</g>
<g font-size="1.8" fill="#725600">
<text x="117.7" y="30">PHI1_e</text>
<text x="119.7" y="32.6">~{IORD}</text>
<text x="120.2" y="35.1">~{MRD}</text>
<text x="152.6" y="35.1">~{MWR}</text>
<text x="152.6" y="32.6">R/~{W}_e</text>
<text x="152.6" y="30">PHI2_e</text>
<text x="119.5" y="37.7">~{IOWR}</text>
<text x="152.6" y="47.8">~{RST}</text>
<text x="118.9" y="94.8">TX2</text>
<text x="164.7" y="94.8">RX2</text>
<text x="117.4" y="99.9">RES0</text>
<text x="118.9" y="97.3">TX3</text>
<text x="164.7" y="99.9">TX_3V</text>
<text x="164.7" y="97.3">RX3</text>
<text x="117.4" y="102.4">RES1</text>
<text x="117.5" y="107.5">CLKS</text>
<text x="118.4" y="105">PH0</text>
<text x="164.7" y="102.4">RX_3V</text>
<text x="164.7" y="107.5">CLKF</text>
<text x="164.7" y="105">~{PH0}</text>
<text x="122.9" y="130.4">SCK</text>
<text x="164.7" y="127.8">MOSI</text>
<text x="123.1" y="132.9">TMS</text>
<text x="123.2" y="135.4">TCK</text>
<text x="159.6" y="132.9">TDO</text>
<text x="159.6" y="135.4">TDI</text>
</g>
<g font-size="1.8" fill="#0000c2">
<text x="163.2" y="142.3">TDRTN must</text>
<text x="175.8" y="142.3">be</text>
<text x="179.1" y="142.3">connected</text>
<text x="163.2" y="144.4">to</text>
<text x="163.2" y="146.4">if</text>
<text x="165.6" y="146.4">a</text>
<text x="166.2" y="144.4">TDO at</text>
<text x="167.9" y="146.4">CPLD is</text>
<text x="173.8" y="144.4">the</text>
<text x="176.5" y="146.4">mounted!</text>
<text x="177.9" y="144.4">last</text>
<text x="182.5" y="144.4">board</text>
</g>
</svg>
